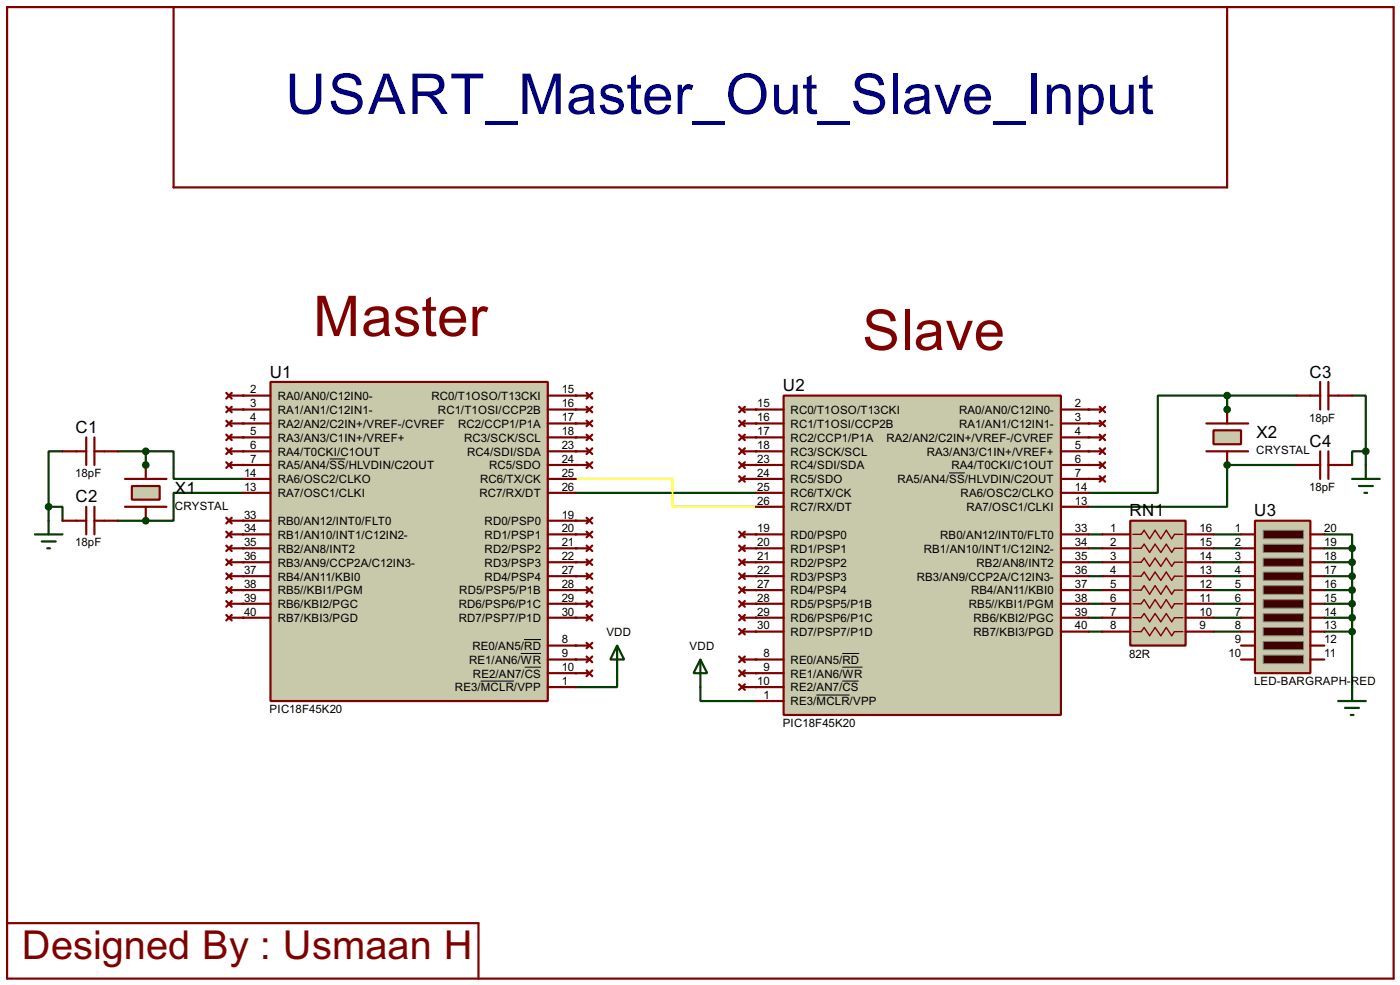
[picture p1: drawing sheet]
<svg xmlns="http://www.w3.org/2000/svg" width="256mm" height="180mm" viewBox="0 0 256 180" stroke-linecap="round" stroke-linejoin="round" font-family="sans-serif">
<g fill="none" stroke="#004000" stroke-width=".4">
<path d="M222.3 97.8h5.1M242.6 97.8h5.1v2.6M222.3 100.4h5.1M222.3 102.9h5.1M222.3 105.5h5.1M222.3 108h5.1M222.3 110.5h5.1M222.3 113.1h5.1M222.3 115.6h5.1M242.6 100.4h5.1M242.6 102.9h5.1M242.6 105.5h5.1"/>
<path d="M242.6 108h5.1M242.6 110.5h5.1M242.6 113.1h5.1M242.6 115.6h5.1M247.7 100.4v25.4"/>
</g>
<circle cx="26.7" cy="95.3" r=".2" fill="#004000"/>
<path d="M21.6 95.3h5.1" fill="none" stroke="#004000" stroke-width=".4"/>
<circle cx="26.7" cy="85.1" r=".2" fill="#004000"/>
<path d="M8.9 92.8h2.6v2.5M8.9 92.8v2.5M11.5 82.6h-2.6v10.2M21.6 82.6h5.1v2.5" fill="none" stroke="#004000" stroke-width=".4"/>
<circle cx="224.8" cy="85.1" r=".2" fill="#004000"/>
<path d="M224.8 85.1h12.7" fill="none" stroke="#004000" stroke-width=".4"/>
<circle cx="224.8" cy="75" r=".2" fill="#004000"/>
<path d="M237.5 72.4h-12.7v2.6M247.7 72.4h2.5v10.2M250.2 82.6h-2.5v2.5M250.2 82.6v2.5" fill="none" stroke="#004000" stroke-width=".4"/>
<g fill="#004000">
<circle cx="44.5" cy="82.6" r=".2"/>
<circle cx="44.5" cy="85.1" r=".2"/>
</g>
<path d="M26.7 82.6h5.1v5.1h12.7M44.5 90.2h-12.7v5.1h-5.1" fill="none" stroke="#004000" stroke-width=".4"/>
<g fill="#004000">
<circle cx="44.5" cy="95.3" r=".2"/>
<circle cx="44.5" cy="97.8" r=".2"/>
<circle cx="44.5" cy="100.4" r=".2"/>
<circle cx="44.5" cy="102.9" r=".2"/>
<circle cx="44.5" cy="105.5" r=".2"/>
<circle cx="44.5" cy="108" r=".2"/>
<circle cx="44.5" cy="110.5" r=".2"/>
<circle cx="44.5" cy="113.1" r=".2"/>
<circle cx="105.5" cy="72.4" r=".2"/>
<circle cx="105.5" cy="80.1" r=".2"/>
<circle cx="105.5" cy="82.6" r=".2"/>
<circle cx="105.5" cy="85.1" r=".2"/>
<circle cx="105.5" cy="95.3" r=".2"/>
<circle cx="105.5" cy="97.8" r=".2"/>
<circle cx="105.5" cy="100.4" r=".2"/>
<circle cx="105.5" cy="102.9" r=".2"/>
<circle cx="105.5" cy="105.5" r=".2"/>
<circle cx="105.5" cy="108" r=".2"/>
<circle cx="105.5" cy="110.5" r=".2"/>
<circle cx="105.5" cy="113.1" r=".2"/>
<circle cx="105.5" cy="118.2" r=".2"/>
<circle cx="105.5" cy="120.7" r=".2"/>
<circle cx="105.5" cy="123.2" r=".2"/>
</g>
<path d="M113.1 123.2v2.6h-7.6" fill="none" stroke="#004000" stroke-width=".4"/>
<g fill="#004000">
<circle cx="105.5" cy="75" r=".2"/>
<circle cx="105.5" cy="77.5" r=".2"/>
<circle cx="44.5" cy="72.4" r=".2"/>
<circle cx="44.5" cy="75" r=".2"/>
<circle cx="44.5" cy="77.5" r=".2"/>
<circle cx="44.5" cy="80.1" r=".2"/>
<circle cx="199.4" cy="85.1" r=".2"/>
<circle cx="199.4" cy="87.7" r=".2"/>
</g>
<path d="M224.8 72.4h-12.7v17.8h-12.7M199.4 97.8h2.6M224.8 85.1v7.7h-25.4M199.4 100.4h2.6M199.4 102.9h2.6M199.4 105.5h2.6M199.4 108h2.6M199.4 110.5h2.6M199.4 113.1h2.6M199.4 115.6h2.6" fill="none" stroke="#004000" stroke-width=".4"/>
<g fill="#004000">
<circle cx="138.5" cy="75" r=".2"/>
<circle cx="138.5" cy="82.6" r=".2"/>
<circle cx="138.5" cy="85.1" r=".2"/>
<circle cx="138.5" cy="87.7" r=".2"/>
</g>
<path d="M105.5 90.2h33" fill="none" stroke="#004000" stroke-width=".4"/>
<path d="M105.5 87.7h17.7v5.1h15.3" fill="none" stroke="#ff0" stroke-width=".4"/>
<g fill="#004000">
<circle cx="138.5" cy="97.8" r=".2"/>
<circle cx="138.5" cy="100.4" r=".2"/>
<circle cx="138.5" cy="102.9" r=".2"/>
<circle cx="138.5" cy="105.5" r=".2"/>
<circle cx="138.5" cy="108" r=".2"/>
<circle cx="138.5" cy="110.5" r=".2"/>
<circle cx="138.5" cy="113.1" r=".2"/>
<circle cx="138.5" cy="115.6" r=".2"/>
<circle cx="138.5" cy="120.7" r=".2"/>
<circle cx="138.5" cy="123.2" r=".2"/>
<circle cx="138.5" cy="125.8" r=".2"/>
</g>
<path d="M128.3 125.8v2.5h10.2" fill="none" stroke="#004000" stroke-width=".4"/>
<g fill="#004000">
<circle cx="138.5" cy="77.5" r=".2"/>
<circle cx="138.5" cy="80.1" r=".2"/>
<circle cx="199.4" cy="75" r=".2"/>
<circle cx="199.4" cy="77.5" r=".2"/>
<circle cx="199.4" cy="80.1" r=".2"/>
<circle cx="199.4" cy="82.6" r=".2"/>
</g>
<path d="M113.1 118.2l1.3 2.5h-2.6zM113.1 118.2v5" fill="none" stroke="#004000" stroke-width=".4"/>
<path d="M1.3 1.3h254v177.8h-254zM31.8 1.3v33h193v-33M1.3 169h86.4v10.1" fill="none" stroke="#800000" stroke-width=".4"/>
<path d="M229.9 95.3h10.2v27.9h-10.2z" fill="#c8c8aa" stroke="#800000" stroke-width=".4"/>
<g fill="#400000" stroke="#808080" stroke-width=".18">
<path d="M231.4 97.1h7.4v1.5h-7.4z"/>
<path d="M231.4 99.6h7.4v1.5h-7.4z"/>
<path d="M231.4 102.2h7.4v1.5h-7.4z"/>
<path d="M231.4 104.7h7.4v1.5h-7.4z"/>
<path d="M231.4 107.2h7.4v1.6h-7.4z"/>
<path d="M231.4 109.8h7.4v1.5h-7.4z"/>
<path d="M231.4 112.3h7.4v1.5h-7.4z"/>
<path d="M231.4 114.9h7.4v1.5h-7.4z"/>
<path d="M231.4 117.4h7.4v1.5h-7.4z"/>
<path d="M231.4 119.9h7.4v1.6h-7.4z"/>
</g>
<g fill="none" stroke="#800000" stroke-width=".4">
<path d="M227.4 97.8h2.5M240.1 97.8h2.5M227.4 100.4h2.5M227.4 102.9h2.5M227.4 105.5h2.5M227.4 108h2.5M227.4 110.5h2.5M227.4 113.1h2.5M227.4 115.6h2.5M227.4 118.2h2.5M240.1 100.4h2.5M240.1 102.9h2.5"/>
<path d="M240.1 105.5h2.5M240.1 108h2.5M240.1 110.5h2.5M240.1 113.1h2.5M240.1 115.6h2.5M240.1 118.2h2.5M227.4 120.7h2.5M240.1 120.7h2.5"/>
</g>
<path d="M207.1 95.3h10.1v22.9h-10.1z" fill="#c8c8aa" stroke="#800000" stroke-width=".4"/>
<path d="M207.6 97.8h1.5l.5-.7 1 1.5 1-1.5 1.1 1.5 1-1.5 1 1.5 .5-.8h1.5M207.6 100.4h1.5l.5-.8 1 1.5 1-1.5 1.1 1.5 1-1.5 1 1.5 .5-.7h1.5M207.6 102.9h1.5l.5-.7 1 1.5 1-1.5 1.1 1.5 1-1.5 1 1.5 .5-.8h1.5M207.6 105.5h1.5l.5-.8 1 1.5 1-1.5 1.1 1.5 1-1.5 1 1.5 .5-.7h1.5M207.6 108h1.5l.5-.8 1 1.6 1-1.6 1.1 1.6 1-1.6 1 1.6 .5-.8h1.5M207.6 110.5h1.5l.5-.7 1 1.5 1-1.5 1.1 1.5 1-1.5 1 1.5 .5-.8h1.5M207.6 113.1h1.5l.5-.8 1 1.5 1-1.5 1.1 1.5 1-1.5 1 1.5 .5-.7h1.5M207.6 115.6h1.5l.5-.7 1 1.5 1-1.5 1.1 1.5 1-1.5 1 1.5 .5-.8h1.5" fill="none" stroke="#800000" stroke-width=".25"/>
<g fill="none" stroke="#800000" stroke-width=".4">
<path d="M22.9 87.7h7.6M22.9 92.8h7.6M202 97.8h5.1M217.2 97.8h5.1M202 100.4h5.1M202 102.9h5.1M202 105.5h5.1M202 108h5.1M202 110.5h5.1M202 113.1h5.1M202 115.6h5.1M217.2 100.4h5.1"/>
<path d="M217.2 102.9h5.1M217.2 105.5h5.1M217.2 108h5.1M217.2 110.5h5.1M217.2 113.1h5.1M217.2 115.6h5.1"/>
</g>
<path d="M128.3 120.7l1.3 2.5h-2.5zM128.3 120.7v5.1M245.2 128.3h5M246.4 129.6h2.6M247.5 130.9h.5M247.7 125.8v2.5" fill="none" stroke="#004000" stroke-width=".4"/>
<g fill="#004000" stroke="#004000" stroke-width=".4">
<circle cx="247.7" cy="100.4" r=".5"/>
<circle cx="247.7" cy="102.9" r=".5"/>
<circle cx="247.7" cy="105.5" r=".5"/>
<circle cx="247.7" cy="108" r=".5"/>
<circle cx="247.7" cy="110.5" r=".5"/>
<circle cx="247.7" cy="113.1" r=".5"/>
<circle cx="247.7" cy="115.6" r=".5"/>
</g>
<path d="M24.2 89h5.1v2.5h-5.1z" fill="#c8c8aa" stroke="#800000" stroke-width=".4"/>
<path d="M221 77.5h7.7M11.5 82.6h4.3M11.5 95.3h4.3M15.8 80.1v5M15.8 92.8v5M17.3 80.1v5M17.3 92.8v5M17.3 82.6h4.3M17.3 95.3h4.3M26.7 85.1v2.6M26.7 92.8v2.5M221 82.6h7.7" fill="none" stroke="#800000" stroke-width=".4"/>
<g fill="#004000" stroke="#004000" stroke-width=".4">
<circle cx="26.7" cy="95.3" r=".5"/>
<circle cx="26.7" cy="85.1" r=".5"/>
<circle cx="8.9" cy="92.8" r=".5"/>
<circle cx="26.7" cy="82.6" r=".5"/>
</g>
<path d="M6.4 97.8h5.1M7.7 99.1h2.5M8.9 95.3v2.5M8.7 100.4h.5" fill="none" stroke="#004000" stroke-width=".4"/>
<path d="M222.3 78.8h5.1v2.5h-5.1z" fill="#c8c8aa" stroke="#800000" stroke-width=".4"/>
<g fill="none" stroke="#800000" stroke-width=".4">
<path d="M41.5 71.9l1 1.1M41.5 74.5l1 1M41.5 77l1 1M41.5 79.6l1 1M42 72.4h2.5M42 75h2.5M42 77.5h2.5M42.5 71.9l-1 1.1M42.5 74.5l-1 1M42.5 77l-1 1M42.5 79.6l-1 1M105.5 72.4h2.5"/>
<path d="M105.5 75h2.5M105.5 77.5h2.5M107.5 71.9l1 1.1M107.5 74.5l1 1M107.5 77l1 1M107.5 79.6l1 1M108.5 71.9l-1 1.1M108.5 74.5l-1 1M108.5 77l-1 1M108.5 79.6l-1 1M135.4 74.5l1.1 1M135.4 77l1.1 1"/>
<path d="M135.4 79.6l1.1 1M135.9 75h2.6M135.9 77.5h2.6M136.5 74.5l-1.1 1M136.5 77l-1.1 1M136.5 79.6l-1.1 1M224.8 75v2.5M237.5 72.4h4.4M241.9 69.9v5.1M243.4 69.9v5.1M243.4 72.4h4.3M41.5 82.1l1 1"/>
<path d="M41.5 84.6l1 1.1M41.5 94.8l1 1M41.5 97.3l1 1.1M41.5 99.9l1 1M42 85.1h2.5M42 80.1h2.5M42 82.6h2.5M42 95.3h2.5M42 97.8h2.5M42.5 82.1l-1 1M42.5 84.6l-1 1.1M42.5 94.8l-1 1"/>
<path d="M42.5 97.3l-1 1.1M42.5 99.9l-1 1M105.5 85.1h2.5M105.5 80.1h2.5M105.5 82.6h2.5M105.5 95.3h2.5M105.5 97.8h2.5M107.5 82.1l1 1M107.5 84.6l1 1.1M107.5 94.8l1 1M107.5 97.3l1 1.1M107.5 99.9l1 1"/>
<path d="M108.5 82.1l-1 1M108.5 84.6l-1 1.1M108.5 94.8l-1 1M108.5 97.3l-1 1.1M108.5 99.9l-1 1M135.4 82.1l1.1 1M135.4 87.2l1.1 1M135.4 84.6l1.1 1.1M135.4 97.3l1.1 1.1M135.4 99.9l1.1 1M135.9 85.1h2.6M135.9 80.1h2.6"/>
<path d="M135.9 82.6h2.6M135.9 97.8h2.6M135.9 87.7h2.6M136.5 82.1l-1.1 1M136.5 87.2l-1.1 1M136.5 84.6l-1.1 1.1M136.5 97.3l-1.1 1.1M136.5 99.9l-1.1 1M224.8 82.6v2.5M237.5 85.1h4.4M241.9 82.6v5.1M243.4 82.6v5.1"/>
<path d="M243.4 85.1h4.3M41.5 102.4l1 1M41.5 105l1 1M41.5 107.5l1 1M41.5 110l1 1.1M41.5 112.6l1 1M42 100.4h2.5M42 102.9h2.5M42 105.5h2.5M42 108h2.5M42 110.5h2.5M42 113.1h2.5"/>
<path d="M42.5 102.4l-1 1M42.5 105l-1 1M42.5 107.5l-1 1M42.5 110l-1 1.1M42.5 112.6l-1 1M105.5 100.4h2.5M105.5 102.9h2.5M105.5 105.5h2.5M105.5 108h2.5M105.5 110.5h2.5M105.5 113.1h2.5M105.5 118.2h2.5"/>
<path d="M107.5 102.4l1 1M107.5 105l1 1M107.5 107.5l1 1M107.5 110l1 1.1M107.5 112.6l1 1M107.5 117.7l1 1M108.5 110l-1 1.1M108.5 102.4l-1 1M108.5 105l-1 1M108.5 107.5l-1 1M108.5 112.6l-1 1M108.5 117.7l-1 1"/>
<path d="M135.4 102.4l1.1 1M135.4 105l1.1 1M135.4 107.5l1.1 1M135.4 110l1.1 1.1M135.4 112.6l1.1 1M135.4 115.1l1.1 1M135.9 100.4h2.6M135.9 102.9h2.6M135.9 105.5h2.6M135.9 108h2.6M135.9 110.5h2.6M135.9 113.1h2.6"/>
<path d="M135.9 115.6h2.6M136.5 102.4l-1.1 1M136.5 105l-1.1 1M136.5 107.5l-1.1 1M136.5 110l-1.1 1.1M136.5 112.6l-1.1 1M136.5 115.1l-1.1 1M105.5 120.7h2.5M105.5 123.2h2.5M107.5 120.2l1 1M107.5 122.7l1 1.1M108.5 120.2l-1 1"/>
<path d="M108.5 122.7l-1 1.1M135.4 120.2l1.1 1M135.4 122.7l1.1 1.1M135.4 125.3l1.1 1M135.9 120.7h2.6M135.9 123.2h2.6M135.9 125.8h2.6M136.5 120.2l-1.1 1M136.5 122.7l-1.1 1.1M136.5 125.3l-1.1 1"/>
</g>
<g fill="#004000" stroke="#004000" stroke-width=".4">
<circle cx="224.8" cy="85.1" r=".5"/>
<circle cx="224.8" cy="75" r=".5"/>
<circle cx="250.2" cy="82.6" r=".5"/>
<circle cx="224.8" cy="72.4" r=".5"/>
</g>
<path d="M247.7 87.7h5.1M249 89h2.5M250 90.2h.5M250.2 85.1v2.6" fill="none" stroke="#004000" stroke-width=".4"/>
<path d="M49.6 69.9h50.8v58.4h-50.8z" fill="#c8c8aa" stroke="#800000" stroke-width=".4"/>
<g fill="none" stroke="#800000" stroke-width=".4">
<path d="M44.5 72.4h5.1M44.5 75h5.1M44.5 77.5h5.1M100.4 72.4h5.1M100.4 75h5.1M100.4 77.5h5.1M199.4 75h2.6M199.4 77.5h2.6M201.5 74.5l1 1M201.5 77l1 1M201.5 79.6l1 1M202.5 74.5l-1 1"/>
<path d="M202.5 77l-1 1M202.5 79.6l-1 1M44.5 82.6h5.1M44.5 85.1h5.1M44.5 87.7h5.1M44.5 90.2h5.1M44.5 95.3h5.1M44.5 97.8h5.1M44.5 80.1h5.1M100.4 82.6h5.1M100.4 85.1h5.1M100.4 87.7h5.1"/>
<path d="M100.4 90.2h5.1M100.4 95.3h5.1M100.4 97.8h5.1M100.4 80.1h5.1M199.4 82.6h2.6M199.4 85.1h2.6M199.4 87.7h2.6M199.4 80.1h2.6M201.5 82.1l1 1M201.5 84.6l1 1.1M201.5 87.2l1 1M202.5 82.1l-1 1"/>
<path d="M202.5 84.6l-1 1.1M202.5 87.2l-1 1M44.5 100.4h5.1M44.5 102.9h5.1M44.5 105.5h5.1M44.5 108h5.1M44.5 110.5h5.1M44.5 113.1h5.1M100.4 100.4h5.1M100.4 102.9h5.1M100.4 105.5h5.1M100.4 108h5.1"/>
<path d="M100.4 110.5h5.1M100.4 113.1h5.1M100.4 118.2h5.1M100.4 120.7h5.1M100.4 123.2h5.1M100.4 125.8h5.1"/>
</g>
<path d="M60.4 84h2.9M95.4 119.6h3.7M96 117.1h3.1M88.1 124.7h6.1M96.1 122.1h3" fill="none" stroke="#000" stroke-width=".18"/>
<path d="M143.6 72.4h50.8v58.5h-50.8z" fill="#c8c8aa" stroke="#800000" stroke-width=".4"/>
<g fill="none" stroke="#800000" stroke-width=".4">
<path d="M138.5 75h5.1M138.5 77.5h5.1M194.4 75h5M194.4 77.5h5M138.5 85.1h5.1M138.5 87.7h5.1M138.5 90.2h5.1M138.5 92.8h5.1M138.5 97.8h5.1M138.5 82.6h5.1M138.5 80.1h5.1M194.4 85.1h5"/>
<path d="M194.4 87.7h5M194.4 90.2h5M194.4 92.8h5M194.4 97.8h5M194.4 82.6h5M194.4 80.1h5M138.5 100.4h5.1M138.5 102.9h5.1M138.5 105.5h5.1M138.5 108h5.1M138.5 110.5h5.1M138.5 113.1h5.1"/>
<path d="M138.5 115.6h5.1M194.4 100.4h5M194.4 102.9h5M194.4 105.5h5M194.4 108h5M194.4 110.5h5M194.4 113.1h5M194.4 115.6h5M138.5 120.7h5.1M138.5 123.2h5.1M138.5 125.8h5.1M138.5 128.3h5.1"/>
</g>
<path d="M173.9 86.6h2.9M154.3 119.6h3.1M149.6 127.2h6.1M154.3 122.1h3.7M154.3 124.7h3" fill="none" stroke="#000" stroke-width=".18"/>
<text font-size="11.5" fill="#000080" x="52.3" y="20.8">USART_Master_Out_Slave_Input</text>
<g font-size="11.5" fill="#800000">
<text x="57.4" y="61.5">Master</text>
<text x="158" y="64.1">Slave</text>
</g>
<text font-size="8.2" fill="#800000" x="4" y="175.6">Designed By : Usmaan H</text>
<g font-size="3.5">
<text x="49.4" y="69.1">U1</text>
<text x="143.4" y="71.6">U2</text>
<text x="239.9" y="69.1">C3</text>
<text x="13.9" y="79.3">C1</text>
<text x="230.2" y="80.2">X2</text>
<text x="239.9" y="81.8">C4</text>
<text x="13.9" y="92">C2</text>
<text x="32.1" y="90.4">X1</text>
<text x="206.9" y="94.5">RN1</text>
<text x="229.8" y="94.5">U3</text>
</g>
<g font-size="2.4">
<text x="45.9" y="72">2</text>
<text x="102.9" y="72">15</text>
<text x="45.9" y="74.6">3</text>
<text x="45.9" y="77.1">4</text>
<text x="50.9" y="73.2">RA0/AN0/C12IN0-</text>
<text x="50.9" y="75.8">RA1/AN1/C12IN1-</text>
<text x="79" y="73.2">RC0/T1OSO/T13CKI</text>
<text x="80.2" y="75.8">RC1/T1OSI/CCP2B</text>
<text x="102.9" y="74.6">16</text>
<text x="102.9" y="77.1">17</text>
<text x="138.7" y="74.6">15</text>
<text x="138.7" y="77.1">16</text>
<text x="144.8" y="75.8">RC0/T1OSO/T13CKI</text>
<text x="175.7" y="75.8">RA0/AN0/C12IN0-</text>
<text x="196.9" y="74.6">2</text>
<text x="196.9" y="77.1">3</text>
<text x="239.9" y="77.2">18pF</text>
<text x="45.9" y="82.2">6</text>
<text x="45.9" y="79.7">5</text>
<text x="50.9" y="83.4">RA4/T0CKI/C1OUT</text>
<text x="50.9" y="78.3">RA2/AN2/C2IN+/VREF-/CVREF</text>
<text x="50.9" y="80.8">RA3/AN3/C1IN+/VREF+</text>
<text x="83.9" y="78.3">RC2/CCP1/P1A</text>
<text x="85" y="80.8">RC3/SCK/SCL</text>
<text x="85.6" y="83.4">RC4/SDI/SDA</text>
<text x="102.9" y="79.7">18</text>
<text x="102.9" y="82.2">23</text>
<text x="138.7" y="82.2">18</text>
<text x="138.7" y="79.7">17</text>
<text x="144.8" y="83.4">RC3/SCK/SCL</text>
<text x="144.8" y="78.3">RC1/T1OSI/CCP2B</text>
<text x="144.8" y="80.8">RC2/CCP1/P1A</text>
<text x="162.4" y="80.8">RA2/AN2/C2IN+/VREF-/CVREF</text>
<text x="169.8" y="83.4">RA3/AN3/C1IN+/VREF+</text>
<text x="175.7" y="78.3">RA1/AN1/C12IN1-</text>
<text x="196.9" y="79.7">4</text>
<text x="196.9" y="82.2">5</text>
<text x="230.1" y="83.1">CRYSTAL</text>
<text x="13.8" y="87.3">18pF</text>
<text x="44.7" y="87.3">14</text>
<text x="44.7" y="89.8">13</text>
<text x="45.9" y="84.7">7</text>
<text x="50.9" y="85.9">RA5/AN4/SS/HLVDIN/C2OUT</text>
<text x="50.9" y="88.5">RA6/OSC2/CLKO</text>
<text x="87.9" y="88.5">RC6/TX/CK</text>
<text x="89.6" y="85.9">RC5/SDO</text>
<text x="102.9" y="84.7">24</text>
<text x="102.9" y="87.3">25</text>
<text x="102.9" y="89.8">26</text>
<text x="138.7" y="84.7">23</text>
<text x="138.7" y="87.3">24</text>
<text x="138.7" y="89.8">25</text>
<text x="144.8" y="85.9">RC4/SDI/SDA</text>
<text x="144.8" y="88.5">RC5/SDO</text>
<text x="164.4" y="88.5">RA5/AN4/SS/HLVDIN/C2OUT</text>
<text x="174.3" y="85.9">RA4/T0CKI/C1OUT</text>
<text x="196.9" y="84.7">6</text>
<text x="196.9" y="87.3">7</text>
<text x="196.9" y="89.8">14</text>
<text x="239.9" y="89.9">18pF</text>
<text x="32" y="93.3">CRYSTAL</text>
<text x="44.7" y="94.9">33</text>
<text x="50.9" y="91">RA7/OSC1/CLKI</text>
<text x="87.8" y="91">RC7/RX/DT</text>
<text x="102.9" y="94.9">19</text>
<text x="138.7" y="92.4">26</text>
<text x="144.8" y="91">RC6/TX/CK</text>
<text x="144.8" y="93.6">RC7/RX/DT</text>
<text x="176" y="91">RA6/OSC2/CLKO</text>
<text x="177" y="93.6">RA7/OSC1/CLKI</text>
<text x="196.9" y="92.4">13</text>
<text x="13.8" y="100">18pF</text>
<text x="44.7" y="97.4">34</text>
<text x="44.7" y="100">35</text>
<text x="50.9" y="96.1">RB0/AN12/INT0/FLT0</text>
<text x="50.9" y="98.6">RB1/AN10/INT1/C12IN2-</text>
<text x="50.9" y="101.2">RB2/AN8/INT2</text>
<text x="88.8" y="96.1">RD0/PSP0</text>
<text x="88.8" y="98.6">RD1/PSP1</text>
<text x="88.8" y="101.2">RD2/PSP2</text>
<text x="102.9" y="97.4">20</text>
<text x="102.9" y="100">21</text>
<text x="138.7" y="97.4">19</text>
<text x="138.7" y="100">20</text>
<text x="144.8" y="98.6">RD0/PSP0</text>
<text x="144.8" y="101.2">RD1/PSP1</text>
<text x="169.2" y="101.2">RB1/AN10/INT1/C12IN2-</text>
<text x="172.2" y="98.6">RB0/AN12/INT0/FLT0</text>
<text x="196.9" y="97.4">33</text>
<text x="196.9" y="100">34</text>
<text x="203.4" y="97.4">1</text>
<text x="203.4" y="100">2</text>
<text x="219.8" y="97.4">16</text>
<text x="219.8" y="100">15</text>
<text x="226.2" y="97.4">1</text>
<text x="226.2" y="100">2</text>
<text x="242.6" y="97.4">20</text>
<text x="242.6" y="100">19</text>
<text x="44.7" y="102.5">36</text>
<text x="44.7" y="105.1">37</text>
<text x="44.7" y="107.6">38</text>
<text x="50.9" y="103.7">RB3/AN9/CCP2A/C12IN3-</text>
<text x="50.9" y="106.3">RB4/AN11/KBI0</text>
<text x="88.8" y="103.7">RD3/PSP3</text>
<text x="88.8" y="106.3">RD4/PSP4</text>
<text x="102.9" y="102.5">22</text>
<text x="102.9" y="105.1">27</text>
<text x="102.9" y="107.6">28</text>
<text x="138.7" y="102.5">21</text>
<text x="138.7" y="105.1">22</text>
<text x="138.7" y="107.6">27</text>
<text x="144.8" y="103.7">RD2/PSP2</text>
<text x="144.8" y="106.3">RD3/PSP3</text>
<text x="167.9" y="106.3">RB3/AN9/CCP2A/C12IN3-</text>
<text x="178.9" y="103.7">RB2/AN8/INT2</text>
<text x="196.9" y="102.5">35</text>
<text x="196.9" y="105.1">36</text>
<text x="196.9" y="107.6">37</text>
<text x="203.4" y="102.5">3</text>
<text x="203.4" y="105.1">4</text>
<text x="203.4" y="107.6">5</text>
<text x="219.8" y="102.5">14</text>
<text x="219.8" y="105.1">13</text>
<text x="219.8" y="107.6">12</text>
<text x="226.2" y="102.5">3</text>
<text x="226.2" y="105.1">4</text>
<text x="226.2" y="107.6">5</text>
<text x="242.6" y="102.5">18</text>
<text x="242.6" y="105.1">17</text>
<text x="242.6" y="107.6">16</text>
<text x="44.7" y="110.1">39</text>
<text x="44.7" y="112.7">40</text>
<text x="50.9" y="108.8">RB5//KBI1/PGM</text>
<text x="50.9" y="111.3">RB6/KBI2/PGC</text>
<text x="50.9" y="113.9">RB7/KBI3/PGD</text>
<text x="84" y="111.3">RD6/PSP6/P1C</text>
<text x="84" y="113.9">RD7/PSP7/P1D</text>
<text x="84.1" y="108.8">RD5/PSP5/P1B</text>
<text x="102.9" y="110.1">29</text>
<text x="102.9" y="112.7">30</text>
<text x="138.7" y="110.1">28</text>
<text x="138.7" y="112.7">29</text>
<text x="144.8" y="108.8">RD4/PSP4</text>
<text x="144.8" y="111.3">RD5/PSP5/P1B</text>
<text x="144.8" y="113.9">RD6/PSP6/P1C</text>
<text x="177.5" y="111.3">RB5//KBI1/PGM</text>
<text x="177.9" y="108.8">RB4/AN11/KBI0</text>
<text x="178.3" y="113.9">RB6/KBI2/PGC</text>
<text x="196.9" y="110.1">38</text>
<text x="196.9" y="112.7">39</text>
<text x="203.4" y="110.1">6</text>
<text x="203.4" y="112.7">7</text>
<text x="219.8" y="110.1">11</text>
<text x="219.8" y="112.7">10</text>
<text x="226.2" y="110.1">6</text>
<text x="226.2" y="112.7">7</text>
<text x="242.6" y="110.1">15</text>
<text x="242.6" y="112.7">14</text>
<text x="86.5" y="119">RE0/AN5/RD</text>
<text x="102.9" y="117.8">8</text>
<text x="111.1" y="116.4">VDD</text>
<text x="126.3" y="119">VDD</text>
<text x="138.7" y="115.2">30</text>
<text x="144.8" y="116.4">RD7/PSP7/P1D</text>
<text x="178.3" y="116.4">RB7/KBI3/PGD</text>
<text x="196.9" y="115.2">40</text>
<text x="203.4" y="115.2">8</text>
<text x="219.8" y="115.2">9</text>
<text x="226.2" y="115.2">8</text>
<text x="226.2" y="117.8">9</text>
<text x="242.6" y="115.2">13</text>
<text x="242.6" y="117.8">12</text>
<text x="85.9" y="121.5">RE1/AN6/WR</text>
<text x="86.6" y="124">RE2/AN7/CS</text>
<text x="102.9" y="120.3">9</text>
<text x="102.9" y="122.8">10</text>
<text x="102.9" y="125.4">1</text>
<text x="138.7" y="125.4">10</text>
<text x="139.9" y="120.3">8</text>
<text x="139.9" y="122.8">9</text>
<text x="144.8" y="121.5">RE0/AN5/RD</text>
<text x="144.8" y="124">RE1/AN6/WR</text>
<text x="206.9" y="120.4">82R</text>
<text x="225.1" y="120.3">10</text>
<text x="229.7" y="125.4">LED-BARGRAPH-RED</text>
<text x="242.6" y="120.3">11</text>
<text x="49.4" y="130.5">PIC18F45K20</text>
<text x="83.3" y="126.6">RE3/MCLR/VPP</text>
<text x="139.9" y="127.9">1</text>
<text x="144.8" y="126.6">RE2/AN7/CS</text>
<text x="144.8" y="129.1">RE3/MCLR/VPP</text>
<text x="143.4" y="133.1">PIC18F45K20</text>
</g>
</svg>
